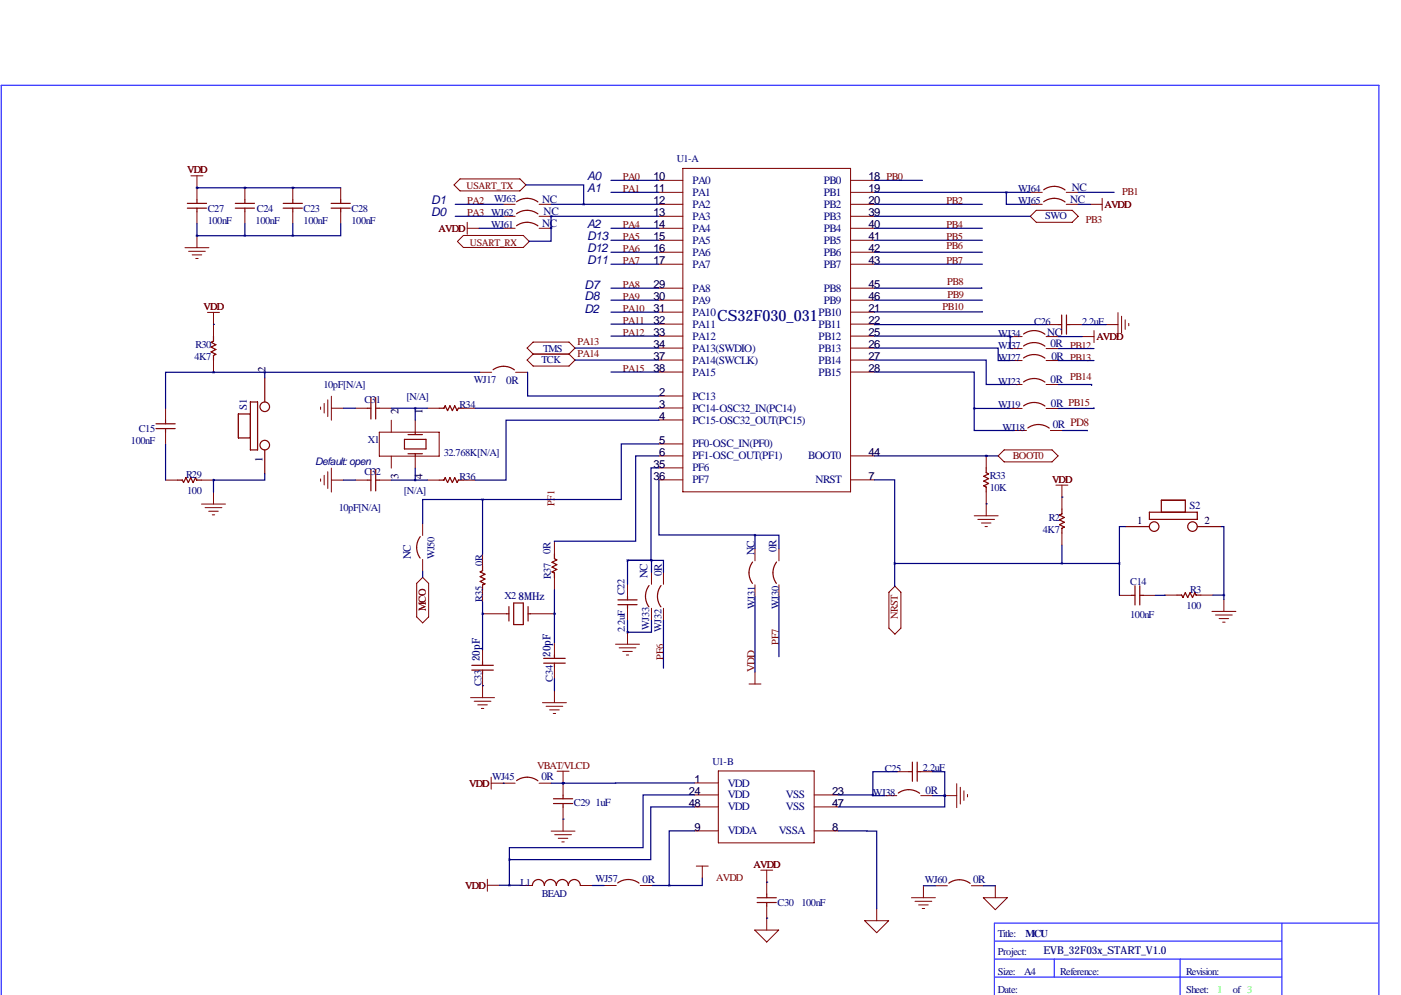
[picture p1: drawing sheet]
<svg xmlns="http://www.w3.org/2000/svg" width="297mm" height="211mm" viewBox="0 0 297 211" stroke-linecap="round" stroke-linejoin="round" font-family="sans-serif">
<path d="M210.8 199.5h61M271.8 195.7v15.3M292.1 195.7h-81.3v15.3M.3 211v-192.9h292.1v192.9M210.8 203.3h61M210.8 207.2h61M223.5 203.3v3.9M250.2 203.3v7.7" fill="none" stroke="#00f" stroke-width=".21"/>
<g fill="none" stroke="#800000" stroke-width=".25">
<path d="M39.7 44.1h4.1M39.7 43.1h4.1M41.8 42.4v.7M41.8 44.1v.8M49.9 44.1h4M49.9 43.1h4M51.9 42.4v.7M51.9 44.1v.8M60 44.1h4.1M60 43.1h4.1M62.1 42.4v.7M62.1 44.1v.8"/>
<path d="M70.2 44.1h4.1M70.2 43.1h4.1M72.2 42.4v.7M72.2 44.1v.8M109.5 42.8a3.8 3.8 0 0 1 4.5 0M109.5 45.3a3.8 3.8 0 0 1 4.5 .1M109.5 47.9a3.8 3.8 0 0 1 4.5 0M221.3 40.2a3.8 3.8 0 0 1 4.5 .1M221.3 42.8a3.8 3.8 0 0 1 4.5 0M45.3 71.3v1l-.5 .3 1 .5-1 .5 1 .5-1 .5 1 .5-.5 .3v1M104.5 78.4a3.8 3.8 0 0 1 4.6 0M217 70.8a3.8 3.8 0 0 1 4.5 .1"/>
<path d="M217 75.9a3.8 3.8 0 0 1 4.5 0M217 73.4a3.8 3.8 0 0 1 4.5 0M224.3 68.8h.8M225.1 66.8v4.1M226.1 66.8v4.1M226.1 68.8h.8M33.1 89.9h4M33.1 90.9h4M35.1 89.1v.8M35.1 90.9v.7M53.1 87.8h-2.6v5.1h2.6M53.1 85.2h1.5v10.2h-1.5z"/>
<path d="M56.1 80.2v5M56.1 95.4v5.1M77.9 86.6h.7M78.6 84.3v4.5M78.6 99.5v4.6M79.7 84.3v4.5M79.7 99.5v4.6M79.7 86.6h.7M85.8 93.2h4.5v2h-4.5zM86.5 92.1h3.1M86.5 96.2h3.1M88 91.6v.5"/>
<path d="M88 96.2v.5M93.1 86.6h1l.3-.6 .5 1.1 .5-1.1 .5 1.1 .5-1.1 .5 1.1 .3-.5h1M209.1 99.2v1l.5 .3-1 .5 1 .5-1 .5 1 .5-1 .5 .5 .3v1M217 81a3.8 3.8 0 0 1 4.5 0M217 86.1a3.8 3.8 0 0 1 4.5 0M217.9 90.7a3.8 3.8 0 0 1 4.6 .1M37.6 101.8h1.1l.2 .5 .5-1 .5 1 .5-1 .5 1 .6-1 .2 .5h1M77.9 101.8h.7M79.7 101.8h.7M89.1 113.8a3.8 3.8 0 0 0 0 4.5M93.1 101.8h1l.3-.5 .5 1 .5-1 .5 1 .5-1 .5 1 .3-.5h1M102.3 120v1l-.5 .2 1 .6-1 .5 1 .5-1 .5 1 .5-.5 .2v1.1"/>
<path d="M117.6 117.4v1.1l.5 .2-1.1 .5 1.1 .5-1.1 .5 1.1 .5-1.1 .5 .6 .3v1M159.6 119.2a3.8 3.8 0 0 0-.1 4.5M164.6 119.2a3.8 3.8 0 0 0 0 4.5M225.1 107.9v1.1l-.5 .2 1.1 .5-1.1 .5 1.1 .5-1.1 .5 1.1 .5-.6 .3v1M238.6 111.6h5.1M243.7 108.6h10.1v1.5h-10.1zM246.2 108.6v-2.5h5.1v2.5M253.8 111.6h5.1M107.4 130.1h.5M107.9 128.6v3.1M108.9 127.9h2v4.5h-2zM112 128.6v3.1"/>
<path d="M112 130.1h.5M115.3 139.6h4.5M117.6 138.8v.8M131 128.2h4.1M131 127.2h4.1M133 126.4v.8M133 128.2v.8M137.6 124.1a3.8 3.8 0 0 0 0 4.6M140.2 124.1a3.8 3.8 0 0 0-.1 4.6M239.9 126.2h.7M240.6 124.2v4.1M241.7 124.2v4.1"/>
<path d="M241.7 126.2h.7M249.5 126.2h1l.3 .5 .5-1 .5 1 .5-1 .5 1 .5-1 .3 .5h1M100 142.1h4.6M100 141.1h4.6M102.3 140.3v.8M102.3 142.1v.7M115.3 140.6h4.5M117.6 140.6v.8M109.5 165.5a3.8 3.8 0 0 1 4.5 0M117.3 170.4h4.1M117.3 169.4h4.1M119.4 168.6v.8"/>
<path d="M119.4 170.4v.7M190.4 168.2a3.8 3.8 0 0 1 4.6 0M192.7 163.6h.7M193.4 161.6v4M194.5 161.6v4M194.5 163.6h.7M112.9 187.7a1.27 1.27 0 0 1 1.2-1.2 1.27 1.27 0 0 1 1.3 1.2 1.27 1.27 0 0 1 1.3-1.2 1.27 1.27 0 0 1 1.3 1.2 1.27 1.27 0 0 1 1.2-1.2 1.27 1.27 0 0 1 1.3 1.2 1.27 1.27 0 0 1 1.3-1.2 1.27 1.27 0 0 1 1.2 1.2M131 187.2a3.8 3.8 0 0 1 4.5 0M160.5 191.4h4.1M160.5 190.3h4.1M162.6 189.6v.7M162.6 191.4v.7"/>
<path d="M201.2 187.3a3.8 3.8 0 0 1 4.5 0"/>
<circle cx="56.1" cy="86.2" r="1.02"/>
<circle cx="56.1" cy="94.4" r="1.02"/>
<circle cx="244.7" cy="111.6" r="1.02"/>
<circle cx="252.8" cy="111.6" r="1.02"/>
</g>
<g fill="none" stroke="#800000" stroke-width=".21">
<path d="M40.5 37.3h2.5M41.8 37.3v5.1M51.9 39.8v2.6M62.1 39.8v2.6M72.2 39.8v2.6M96.3 39.2l1.2-1.3h12.7l1.3 1.3-1.3 1.3h-12.7zM139.7 38.2h5.1M144.8 35.7h35.5v68.6h-35.5zM180.3 38.2h5.1M39.2 52.5h5.1M40 53.3h3.5M40.7 54h2.1"/>
<path d="M41.5 54.8h.5M41.8 44.9v2.5M41.8 50v2.5M51.9 44.9v2.5M62.1 44.9v2.5M72.2 44.9v2.5M97 51.2l1.2-1.3h12.7l1.3 1.3-1.3 1.3h-12.7zM99.1 48.4h2.5M99.1 47.1v2.6M106.7 43.3h2.5M106.7 45.9h2.5M106.7 48.4h2.5"/>
<path d="M114.3 43.3h2.5M114.3 45.9h2.5M114.3 48.4h2.5M139.7 43.3h5.1M139.7 45.9h5.1M139.7 48.4h5.1M139.7 40.8h5.1M139.7 50.9h5.1M139.7 53.5h5.1M139.7 56h5.1M180.3 43.3h5.1M180.3 45.9h5.1"/>
<path d="M180.3 48.4h5.1M180.3 40.8h5.1M180.3 50.9h5.1M180.3 53.5h5.1M180.3 56h5.1M218.4 43.3h2.6M218.4 40.8h2.6M219.7 44.6h7.6l1.3 1.3-1.3 1.2h-7.6l-1.3-1.2zM226.1 43.3h2.5M226.1 40.8h2.5M231.1 43.3h2.6M233.7 42.1v2.5"/>
<path d="M44 66.2h2.5M45.3 66.2v5.1M45.3 76.4v2.5M101.7 78.9h2.5M109.3 78.9h2.6M113 75.1l-1.2 1.2 1.2 1.3h7.6l1.3-1.3-1.3-1.2M113 75.1h7.6M113 75.1l-1.2-1.3 1.2-1.3h7.6l1.3 1.3-1.3 1.3M139.7 61.1h5.1M139.7 63.6h5.1M139.7 66.2h5.1M139.7 68.7h5.1"/>
<path d="M139.7 71.3h5.1M139.7 73.8h5.1M139.7 76.3h5.1M139.7 78.9h5.1M180.3 61.1h5.1M180.3 63.6h5.1M180.3 66.2h5.1M180.3 68.7h5.1M180.3 71.3h5.1M180.3 73.8h5.1M180.3 76.3h5.1M180.3 78.9h5.1"/>
<path d="M214.2 71.4h2.5M214.2 76.4h2.5M214.2 73.9h2.5M221.8 68.8h2.5M221.8 71.4h2.5M221.8 76.4h2.5M221.8 73.9h2.5M226.9 68.8h2.5M229.4 71.4h2.6M232 70.1v2.5M234.5 68.8h2.5M237 66.3v5.1"/>
<path d="M237.8 67v3.6M238.6 67.8v2M239.3 68.6v.5M35.1 86.6v2.5M35.1 91.6v2.6M68 86.3v.5M68.7 85.5v2.1M69.5 84.8v3.5M70.3 86.6h2.5M70.3 84v5.1M70.3 99.3v5M75.3 86.6h2.6"/>
<path d="M80.4 91.6h12.7v5.1h-12.7zM80.4 86.6h2.6M83 89.1v2.5M83 96.7v2.6M88 89.1v2.5M88 96.7v2.6M90.6 86.6h2.5M98.2 86.6h2.5M139.7 84h5.1M139.7 86.5h5.1M139.7 89h5.1M139.7 96.7h5.1"/>
<path d="M139.7 94.1h5.1M139.7 99.2h5.1M180.3 96.7h5.1M209.1 96.7v2.5M211.6 96.7l1.3-1.3h10.2l1.2 1.3-1.2 1.2h-10.2zM214.2 81.5h2.5M214.2 86.6h2.5M215.1 91.3h2.5M221.8 81.5h2.5M221.8 86.6h2.5M222.7 91.3h2.5M35.1 101.8h2.5"/>
<path d="M42.7 101.8h2.6M42.7 106.9h5.1M43.5 107.6h3.5M44.2 108.4h2.1M45 109.2h.5M45.3 104.3v2.6M68 101.5v.5M68.7 100.8v2M69.5 100v3.6M70.3 101.8h2.5M75.3 101.8h2.6M80.4 101.8h2.6"/>
<path d="M89.6 111v2.5M89.6 118.6v2.5M90.6 101.8h2.5M98.2 101.8h2.5M102.3 117.4v2.6M117.6 114.9v2.5M139.7 101.7h5.1M160.1 116.4v2.5M165.2 116.4v2.5M180.3 101.7h5.1M206.6 109.4h5M207.3 110.1h3.6"/>
<path d="M208.1 110.9h2M208.8 111.6h.5M209.1 104.3v5.1M223.9 102.9h2.5M225.1 102.9v5M225.1 113v2.6M88.3 123.7l1.3-1.3 1.3 1.3v7.1l-1.3 1.3-1.3-1.3zM102.3 125.1v2.5M102.3 137.8v2.5M102.3 130.1h5.1M112.5 130.1h5.1M117.6 122.5v2.6"/>
<path d="M117.6 136.3v2.5M130.5 136.6h5.1M131.3 137.4h3.5M132 138.1h2.1M132.8 138.9h.5M133 123.9v2.5M133 129v2.5M133 134v2.6M138.1 121.3v2.6M138.1 129v2.5M140.7 121.3v2.6M140.7 129v2.5"/>
<path d="M160.1 124v2.5M165.2 124v2.5M188.5 125.6l1.2-1.3 1.3 1.3v7.6l-1.3 1.3-1.2-1.3zM237.3 126.2h2.6M242.4 126.2h2.6M247 126.2h2.5M254.6 126.2h2.5M256.9 129.6h5.1M257.7 130.4h3.6M258.5 131.2h2M259.2 131.9h.5M259.5 127.1v2.5"/>
<path d="M99.8 147.9h5.1M100.5 148.7h3.6M101.3 149.4h2M102.1 150.2h.5M102.3 142.8v5.1M115 149h5.1M115.8 149.7h3.5M116.5 150.5h2.1M117.3 151.3h.5M117.6 141.4v2.5M117.6 146.4v2.6M158.8 145h2.5"/>
<path d="M160.1 142.5v2.5M104.1 166.1h5.1M104.1 164.8v2.5M114.3 166.1h2.5M116.8 176.2h5.1M117.6 177h3.6M118.1 163.5h2.5M118.4 177.7h2M119.1 178.5h.5M119.4 163.5v5.1M119.4 171.1v5.1M147.2 166h5.1"/>
<path d="M147.2 168.5h5.1M147.2 171.1h5.1M147.2 176.2h5.1M152.3 163.5h20.3v15.2h-20.3zM172.6 168.5h5.1M172.6 171.1h5.1M172.6 176.2h5.1M187.6 168.7h2.5M190.1 163.6h2.6M195.2 163.6h2.6M195.2 168.7h2.6M200.3 168.7h2.5"/>
<path d="M202.8 166.2v5M203.6 166.9v3.6M204.4 167.7v2M205.1 168.4v.5M103.3 187.7h2.6M103.3 186.4v2.6M110.3 187.7h2.6M123 187.7h2.6M128.1 187.7h2.6M135.7 187.7h2.6M147.6 183.6h2.6M148.9 183.6v2.6"/>
<path d="M160 197.2h5.1l-2.5 2.5zM161.3 184.5h2.5M162.6 184.5v5.1M162.6 192.1v5.1M183.3 195.2h5.1l-2.5 2.6zM185.9 192.7v2.5M193.2 190.3h5.1M194 191.1h3.6M194.8 191.9h2M195.5 192.6h.5M195.8 187.8v2.5M198.3 187.8h2.6"/>
<path d="M205.9 187.8h2.6M208.5 190.3h5.1l-2.6 2.6zM211 187.8v2.5"/>
</g>
<g fill="none" stroke="#000080" stroke-width=".25">
<path d="M41.8 39.8h.1M41.8 39.8h30.4M51.9 39.8h.1M62.1 39.8h.1M111.5 39.2h12.2v4.1M129.5 38.2h10.2M185.4 38.2h10.2M41.8 50h.1M41.8 50h20.3M41.8 47.4v2.6M51.9 47.4v2.6M62.1 47.4v2.6"/>
<path d="M72.2 47.4v2.6h-10.1M96.5 45.9h10.2M96.5 43.3h10.2M101.6 48.4h5.1M116.8 45.9h.1M116.8 48.3v2.8l-4.6 .1M116.8 45.9h22.9M116.8 43.3h22.9M116.8 45.9v2.5M129.5 40.8h10.2M129.5 48.4h10.2M129.5 53.5h10.2"/>
<path d="M129.5 56h10.2M129.5 50.9h10.2M185.4 40.8h33M185.4 48.4h22.9M185.4 53.5h22.9M185.4 56h22.9M185.4 45.9h33M185.4 43.3h22.9M185.4 50.9h22.9M213.4 40.8v2.5h5M228.6 40.8h7.6M228.6 43.3h2.5"/>
<path d="M45.3 78.9h-10.2v7.7M45.3 78.9h.1M45.3 68.8h.1M45.3 78.9h56.4M56.1 78.9v1.3M111.9 78.9v5.1h27.8M121.9 73.8h17.8M121.9 76.3h17.8M129.5 61.1h10.2M129.5 63.6h10.2M129.5 66.2h10.2M129.5 68.7h10.2"/>
<path d="M129.5 71.3h10.2M129.5 78.9h10.2M185.4 73.8h26.2v2.6h2.6M185.4 76.3h23.7v5.2h5.1M185.4 71.3l28.8 .1M185.4 68.7l36.4 .1M185.4 78.9h21.2v7.7M185.4 63.6h22.9M208.2 61.1h-22.8M208.3 66.1l-22.9 .1M214.2 71.4h.1M214.2 71.4v2.5"/>
<path d="M224.3 73.9h7.7M224.3 76.4h7.7M224.3 71.4h5.1M229.4 68.8h5.1M35.1 94.2v7.6M72.8 86.6h2.5M83 86.6h7.6M88 86.6v2.5M88 99.3v2.5M139.7 89l-32.4 .1v12.7h-6.6M139.7 96.7h-4.9v18h-17.2v.2M139.7 86.5l-39 .1"/>
<path d="M139.7 94.1h-8v11.8h-29.4M139.7 99.2h-1.7v19.6h-5M185.4 96.7h26.2M206.6 86.6v4.7h8.5M206.6 86.6h7.6M209.1 96.7h.1M224.3 81.5h7.1v.2M225.2 91.3h5.3M231.9 86.5l.1 .1h-7.7M45.3 101.8h.1M45.3 101.8v2.5M56.1 100.5v1.3h-10.8"/>
<path d="M72.8 101.8h2.5M83 101.8h7.6M102.3 105.9h-12.7v5.1M102.3 105.9v11.5M133 118.8v5.1M133 118.8h5.1M138.1 118.8h2.6v2.5M138.1 118.8v2.5M139.7 101.7v11.7l20.4 .1M160.1 113.5h5.1v2.9M160.1 113.5v2.9M185.4 101.7h4.3v17.8"/>
<path d="M189.7 119.5v4.8M189.7 119.5h47.6M209.1 106.8h.1M225.1 105.4h.1M225.1 115.6v3.9M237.3 119.5v6.7M238.6 111.6h-1.3v7.9M258.9 111.6h.6v14.6M89.6 121.1v1.3M102.3 130.1h.1M102.3 127.6v10.2M117.6 130.1h.1"/>
<path d="M117.6 125.1v11.2M133 134h.1M133 131.5v2.5M138.1 131.5v2.5h-5.1M140.7 131.5v10.2M160.1 126.5v16M165.2 126.5v12.7M247 126.2h-2M257.1 126.2h2.4M259.5 126.2v.9M102.3 145.4h.1M117.6 143.9v2.5"/>
<path d="M106.7 166.1h.1M116.8 166.1h2.6M119.4 166.1h.1M119.4 173.7h.1M147.2 166l-27.8 .1M147.2 176.2h-5.3v11.5M147.2 168.5h-10.9v11.2h-28.3v2.6M147.2 171.1h-9.2v11.2h-30M177.7 176.2h8.2v16.5M177.7 168.5h7.4M185.1 168.5v.2h2.5M190.1 163.6h-5v4.9"/>
<path d="M197.8 163.6h2.5v5.1M197.8 168.7h2.5M200.3 168.7h.1M200.3 168.7v2.4h-22.6M105.9 187.7h2.1M108 187.7h2.3M108 182.3v5.4M125.6 187.7h2.5M138.3 187.7h3.6M148.9 186.2v1.5h-7M162.6 194.7h.1M162.6 187h.1"/>
<path d="M195.8 187.8h2.5M208.5 187.8h2.5"/>
</g>
<path d="M117.5 130.1a.05 .05 0 0 0 .1 0 .05 .05 0 0 0-.1 0zM41.7 50a.05 .05 0 0 0 .1 0 .05 .05 0 0 0-.1 0zM41.7 39.8a.05 .05 0 0 0 .1 0 .05 .05 0 0 0-.1 0zM88 101.8a.05 .05 0 0 0 .1 0 .05 .05 0 0 0-.1 0zM88 86.6a.05 .05 0 0 0 .1 0 .05 .05 0 0 0-.1 0zM45.2 101.8a.05 .05 0 0 0 .1 0 .05 .05 0 0 0-.1 0zM45.2 78.9a.05 .05 0 0 0 .1 0 .05 .05 0 0 0-.1 0zM133 134a.05 .05 0 0 0 .1 0 .05 .05 0 0 0-.1 0zM116.8 45.9a.05 .05 0 0 0 .1 0 .05 .05 0 0 0-.1 0zM213.3 40.8a.05 .05 0 0 0 .1 0 .05 .05 0 0 0-.1 0zM185 168.5a.05 .05 0 0 0 .1 0 .05 .05 0 0 0-.1 0zM133 118.8a.05 .05 0 0 0 .1 0 .05 .05 0 0 0-.1 0zM116.8 48.3a.05 .05 0 0 0 .1 0 .05 .05 0 0 0-.1 0zM206.5 86.6a.05 .05 0 0 0 .1 0 .05 .05 0 0 0-.1 0zM225.1 119.5a.05 .05 0 0 0 .1 0 .05 .05 0 0 0-.1 0zM237.3 119.5a.05 .05 0 0 0 .1 0 .05 .05 0 0 0-.1 0zM56.1 78.9a.05 .05 0 0 0 .1 0 .05 .05 0 0 0-.1 0zM123.7 43.3a.05 .05 0 0 0 .1 0 .05 .05 0 0 0-.1 0z" fill="#000080" stroke="#000080" stroke-width=".51"/>
<text font-size="3.3" fill="#000080" x="152" y="68">CS32F030_031</text>
<g font-size="2.5" fill="#000080">
<text x="124.5" y="38.2">A0</text>
<text x="124.5" y="40.8">A1</text>
<text x="91.4" y="45.9">D0</text>
<text x="91.4" y="43.3">D1</text>
<text x="124.5" y="48.4">A2</text>
<text x="124.5" y="53.5">D12</text>
<text x="124.5" y="50.9">D13</text>
<text x="124.5" y="56">D11</text>
<text x="124" y="61.4">D7</text>
<text x="124" y="63.6">D8</text>
<text x="124" y="66.4">D2</text>
</g>
<g font-size="2.4">
<text x="138.5" y="38.2">10</text>
<text x="138.5" y="40.8">11</text>
<text x="184.2" y="38.2">18 PB0</text>
<text x="184.2" y="40.8">19</text>
<text x="138.5" y="43.3">12</text>
<text x="138.5" y="45.9">13</text>
<text x="184.2" y="43.3">20</text>
<text x="184.2" y="45.9">39</text>
<text x="138.5" y="48.4">14</text>
<text x="138.5" y="50.9">15</text>
<text x="138.5" y="53.5">16</text>
<text x="184.2" y="48.4">40</text>
<text x="184.2" y="50.9">41</text>
<text x="184.2" y="53.5">42</text>
<text x="138.5" y="56">17</text>
<text x="184.2" y="56">43</text>
<text x="138.5" y="61.1">29</text>
<text x="138.5" y="63.6">30</text>
<text x="184.2" y="61.1">45</text>
<text x="184.2" y="63.6">46</text>
<text x="138.5" y="66.2">31</text>
<text x="138.5" y="68.7">32</text>
<text x="138.5" y="71.3">33</text>
<text x="184.2" y="66.2">21</text>
<text x="184.2" y="68.7">22</text>
<text x="184.2" y="71.3">25</text>
<text x="138.5" y="73.8">34</text>
<text x="138.5" y="76.3">37</text>
<text x="184.2" y="73.8">26</text>
<text x="184.2" y="76.3">27</text>
<text x="138.5" y="78.9">38</text>
<text x="139.7" y="84">2</text>
<text x="184.2" y="78.9">28</text>
<text x="84.5" y="87.8" transform="rotate(-90 84.5 87.8)">2</text>
<text x="89.5" y="87.8" transform="rotate(-90 89.5 87.8)">1</text>
<text x="139.7" y="86.5">3</text>
<text x="139.7" y="89">4</text>
<text x="139.7" y="94.1">5</text>
<text x="84.5" y="101.6" transform="rotate(-90 84.5 101.6)">3</text>
<text x="89.5" y="101.6" transform="rotate(-90 89.5 101.6)">4</text>
<text x="138.5" y="99.2">35</text>
<text x="138.5" y="101.7">36</text>
<text x="139.7" y="96.7">6</text>
<text x="184.2" y="96.7">44</text>
<text x="184.2" y="101.7">7</text>
<text x="147.3" y="166">1</text>
<text x="146" y="168.5">24</text>
<text x="146" y="171.1">48</text>
<text x="176.4" y="168.5">23</text>
<text x="176.4" y="171.1">47</text>
<text x="147.3" y="176.2">9</text>
<text x="176.4" y="176.2">8</text>
</g>
<g font-size="2.4" fill="#000080">
<text x="146.8" y="39">PA0</text>
<text x="146.8" y="41.5">PA1</text>
<text x="174.6" y="39">PB0</text>
<text x="174.6" y="41.5">PB1</text>
<text x="227.2" y="40.5">NC</text>
<text x="115" y="43">NC</text>
<text x="115.3" y="45.5">NC</text>
<text x="146.8" y="44.1">PA2</text>
<text x="146.8" y="46.6">PA3</text>
<text x="174.6" y="44.1">PB2</text>
<text x="174.6" y="46.6">PB3</text>
<text x="226.9" y="43">NC</text>
<text x="115" y="48.1">NC</text>
<text x="146.8" y="49.2">PA4</text>
<text x="146.8" y="51.7">PA5</text>
<text x="174.6" y="49.2">PB4</text>
<text x="174.6" y="51.7">PB5</text>
<text x="146.8" y="54.2">PA6</text>
<text x="146.8" y="56.8">PA7</text>
<text x="174.6" y="54.2">PB6</text>
<text x="174.6" y="56.8">PB7</text>
<text x="146.8" y="61.9">PA8</text>
<text x="146.8" y="64.4">PA9</text>
<text x="174.6" y="61.9">PB8</text>
<text x="174.6" y="64.4">PB9</text>
<text x="146.8" y="66.9">PA10</text>
<text x="146.8" y="69.5">PA11</text>
<text x="173.6" y="66.9">PB10</text>
<text x="173.6" y="69.5">PB11</text>
<text x="222" y="71.2">NC</text>
<text x="146.8" y="72">PA12</text>
<text x="146.8" y="74.6">PA13(SWDIO)</text>
<text x="146.8" y="77.1">PA14(SWCLK)</text>
<text x="173.6" y="72">PB12</text>
<text x="173.6" y="74.6">PB13</text>
<text x="173.6" y="77.1">PB14</text>
<text x="222.7" y="73.5">0R PB12</text>
<text x="222.9" y="76.2">0R PB13</text>
<text x="107.3" y="81.4">0R</text>
<text x="146.8" y="79.6">PA15</text>
<text x="173.6" y="79.6">PB15</text>
<text x="222.8" y="81.2">0R</text>
<text x="146.8" y="84.7">PC13</text>
<text x="146.8" y="87.3">PC14-OSC32_IN(PC14)</text>
<text x="146.8" y="89.8">PC15-OSC32_OUT(PC15)</text>
<text x="222.8" y="86.3">0R PB15</text>
<text x="146.8" y="94.9">PF0-OSC_IN(PF0)</text>
<text x="223.2" y="90.8">0R PD8</text>
<text x="146.8" y="97.4">PF1-OSC_OUT(PF1)</text>
<text x="146.8" y="100">PF6</text>
<text x="171.4" y="97.4">BOOT0</text>
<text x="146.8" y="102.5">PF7</text>
<text x="172.9" y="102.5">NRST</text>
<text x="87.1" y="118.6" transform="rotate(-90 87.1 118.6)">NC</text>
<text x="160" y="117.7" transform="rotate(-90 160 117.7)">NC</text>
<text x="164.6" y="117.1" transform="rotate(-90 164.6 117.1)">0R</text>
<text x="137.3" y="122.6" transform="rotate(-90 137.3 122.6)">NC</text>
<text x="140.3" y="122.2" transform="rotate(-90 140.3 122.2)">0R</text>
<text x="114.8" y="165.3">0R</text>
<text x="154.3" y="166.8">VDD</text>
<text x="154.3" y="169.3">VDD</text>
<text x="154.3" y="171.8">VDD</text>
<text x="166.6" y="169.3">VSS</text>
<text x="166.6" y="171.8">VSS</text>
<text x="196.2" y="168.4">0R</text>
<text x="154.3" y="176.9">VDDA</text>
<text x="165.2" y="176.9">VSSA</text>
<text x="136.2" y="187.3">0R</text>
<text x="206.3" y="187.2">0R</text>
</g>
<text font-size="2.4" fill="#800000" x="160.1" y="142.5" transform="rotate(-90 160.1 142.5)">VDD</text>
<g font-size="2.3">
<text x="56.3" y="78.8" transform="rotate(-90 56.3 78.8)">2</text>
<text x="55.6" y="98" transform="rotate(-90 55.6 98)">1</text>
<text x="241.1" y="111.1">1</text>
<text x="255.4" y="111.1">2</text>
</g>
<g font-size="2.3" fill="#000080">
<text x="52.3" y="86.9" transform="rotate(-90 52.3 86.9)">S1</text>
<text x="252.2" y="107.8">S2</text>
<text x="116.7" y="117.5" transform="rotate(-90 116.7 117.5)">0R</text>
<text x="109.9" y="127.1">8MHz</text>
<text x="101.8" y="140.2" transform="rotate(-90 101.8 140.2)">20pF</text>
<text x="116.7" y="139.3" transform="rotate(-90 116.7 139.3)">20pF</text>
<text x="126.2" y="170.8">1uF</text>
<text x="221.2" y="202.3">EVB_32F03x_START_V1.0</text>
</g>
<g font-size="2.2" fill="#000080">
<text x="143.5" y="34.4">U1-A</text>
<text x="39.7" y="36.8">VDD</text>
<text x="215.9" y="40.8">WJ64</text>
<text x="44" y="44.9">C27</text>
<text x="44" y="47.4">100nF</text>
<text x="54.2" y="47.4">100nF</text>
<text x="54.5" y="44.9">C24</text>
<text x="64.4" y="44.9">C23</text>
<text x="64.4" y="47.4">100nF</text>
<text x="74.5" y="44.9">C28</text>
<text x="74.5" y="47.4">100nF</text>
<text x="104.1" y="45.9">WJ62</text>
<text x="104.7" y="42.9">WJ63</text>
<text x="215.9" y="43.3">WJ65</text>
<text x="221.6" y="46.5">SWO</text>
<text x="234.2" y="44">AVDD</text>
<text x="93" y="49.1">AVDD</text>
<text x="104.1" y="48.4">WJ61</text>
<text x="43.2" y="65.7">VDD</text>
<text x="211.6" y="71.4">WJ34</text>
<text x="219.3" y="68.8">C26</text>
<text x="229.4" y="68.8">2.2uF</text>
<text x="41.2" y="76.4">4K7</text>
<text x="41.5" y="73.9">R30</text>
<text x="114.8" y="77">TCK</text>
<text x="115.2" y="74.6">TMS</text>
<text x="211.6" y="76.4">WJ27</text>
<text x="211.6" y="73.9">WJ37</text>
<text x="232.5" y="72.1">AVDD</text>
<text x="68.6" y="82.2">10pF[N/A]</text>
<text x="100.5" y="81.3">WJ17</text>
<text x="211.6" y="81.5">WJ23</text>
<text x="77.3" y="85.4">C31</text>
<text x="86.2" y="84.8">[N/A]</text>
<text x="97.5" y="86.6">R34</text>
<text x="211.6" y="86.6">WJ19</text>
<text x="27.8" y="94.2">100nF</text>
<text x="29.4" y="91.6">C15</text>
<text x="78" y="93.9">X1</text>
<text x="212.5" y="91.3">WJ18</text>
<text x="39.4" y="101.3">R29</text>
<text x="66.8" y="98.7">Default: open</text>
<text x="77.3" y="100.7">C32</text>
<text x="94.1" y="96.7">32.768K[N/A]</text>
<text x="97.5" y="101.8">R36</text>
<text x="209.9" y="101.5">R33</text>
<text x="39.7" y="104.8">100</text>
<text x="85.6" y="104.6">[N/A]</text>
<text x="209.9" y="104">10K</text>
<text x="223.1" y="102.4">VDD</text>
<text x="71.8" y="108.3">10pF[N/A]</text>
<text x="221.1" y="113">4K7</text>
<text x="222.4" y="110.5">R2</text>
<text x="92.2" y="118.6" transform="rotate(-90 92.2 118.6)">WJ50</text>
<text x="102.3" y="120" transform="rotate(-90 102.3 120)">0R</text>
<text x="116.8" y="122.8" transform="rotate(-90 116.8 122.8)">R37</text>
<text x="239.6" y="123.9">C14</text>
<text x="252.3" y="125.7">R3</text>
<text x="90.3" y="129.6" transform="rotate(-90 90.3 129.6)">MCO</text>
<text x="102.3" y="127.6" transform="rotate(-90 102.3 127.6)">R35</text>
<text x="107" y="126.9">X2</text>
<text x="132.4" y="126.2" transform="rotate(-90 132.4 126.2)">C22</text>
<text x="160.1" y="129.1" transform="rotate(-90 160.1 129.1)">WJ31</text>
<text x="165.2" y="129.1" transform="rotate(-90 165.2 129.1)">WJ30</text>
<text x="239.6" y="131.1">100nF</text>
<text x="251.6" y="129.2">100</text>
<text x="132.5" y="134.1" transform="rotate(-90 132.5 134.1)">2.2uF</text>
<text x="137.7" y="133.5" transform="rotate(-90 137.7 133.5)">WJ33</text>
<text x="140.3" y="133.9" transform="rotate(-90 140.3 133.9)">WJ32</text>
<text x="102.1" y="145.5" transform="rotate(-90 102.1 145.5)">C33</text>
<text x="117.2" y="144.5" transform="rotate(-90 117.2 144.5)">C34</text>
<text x="99.5" y="166.8">VDD</text>
<text x="104.3" y="165.4">WJ45</text>
<text x="151" y="162.2">U1-B</text>
<text x="187.6" y="163.6">C25</text>
<text x="195.7" y="163.5">2.2uF</text>
<text x="121.7" y="170.9">C29</text>
<text x="185.1" y="168.7">WJ38</text>
<text x="159.8" y="184">AVDD</text>
<text x="98.7" y="188.4">VDD</text>
<text x="110.3" y="187.7">L1</text>
<text x="114.9" y="190.2">BEAD</text>
<text x="126.2" y="187">WJ57</text>
<text x="196.1" y="187.1">WJ60</text>
<text x="164.8" y="192.1">C30</text>
<text x="169.9" y="192.1">100nF</text>
<text x="211.6" y="198.8">Title:</text>
<text x="211.6" y="202.6">Project:</text>
<text x="217.4" y="198.8">MCU</text>
<text x="211.6" y="206.6">Size:</text>
<text x="217.2" y="206.6">A4</text>
<text x="224.8" y="206.6">Reference:</text>
<text x="251.5" y="206.6">Revision:</text>
<text x="211.6" y="210.5">Date:</text>
<text x="251.5" y="210.5">Sheet:</text>
<text x="261.4" y="210.5">of 3</text>
</g>
<g font-size="2.2" fill="#800000">
<text x="132.1" y="38.2">PA0</text>
<text x="132.1" y="40.8">PA1</text>
<text x="237.9" y="41.4">PB1</text>
<text x="99.1" y="45.9">PA3</text>
<text x="99.1" y="43.3">PA2</text>
<text x="200.7" y="43.3">PB2</text>
<text x="230.2" y="47.3">PB3</text>
<text x="132.1" y="48.4">PA4</text>
<text x="132.1" y="53.5">PA6</text>
<text x="132.1" y="50.9">PA5</text>
<text x="200.7" y="48.4">PB4</text>
<text x="200.7" y="50.9">PB5</text>
<text x="200.7" y="52.7">PB6</text>
<text x="132.1" y="56">PA7</text>
<text x="200.7" y="56">PB7</text>
<text x="132.1" y="61.1">PA8</text>
<text x="132.1" y="63.6">PA9</text>
<text x="199.8" y="65.7">PB10</text>
<text x="200.8" y="60.3">PB8</text>
<text x="200.9" y="63.1">PB9</text>
<text x="132.1" y="66.2">PA10</text>
<text x="132.1" y="68.7">PA11</text>
<text x="132.1" y="71.3">PA12</text>
<text x="122.4" y="75.8">PA14</text>
<text x="122.4" y="73.2">PA13</text>
<text x="132.1" y="78.9">PA15</text>
<text x="226.9" y="80.6">PB14</text>
<text x="214.8" y="97.4">BOOT0</text>
<text x="117.6" y="107.3" transform="rotate(-90 117.6 107.3)">PF1</text>
<text x="190.3" y="131.3" transform="rotate(-90 190.3 131.3)">NRST</text>
<text x="165.2" y="136.7" transform="rotate(-90 165.2 136.7)">PF7</text>
<text x="140.7" y="139.9" transform="rotate(-90 140.7 139.9)">PF6</text>
<text x="113.9" y="163">VBAT/VLCD</text>
<text x="151.9" y="186.9">AVDD</text>
</g>
<text font-size="2.2" fill="#0f0" x="258.1" y="210.5">1</text>
<g font-size="2" fill="#800000">
<text x="98.9" y="40">USART_TX</text>
<text x="99.6" y="52.1">USART_RX</text>
</g>
</svg>
